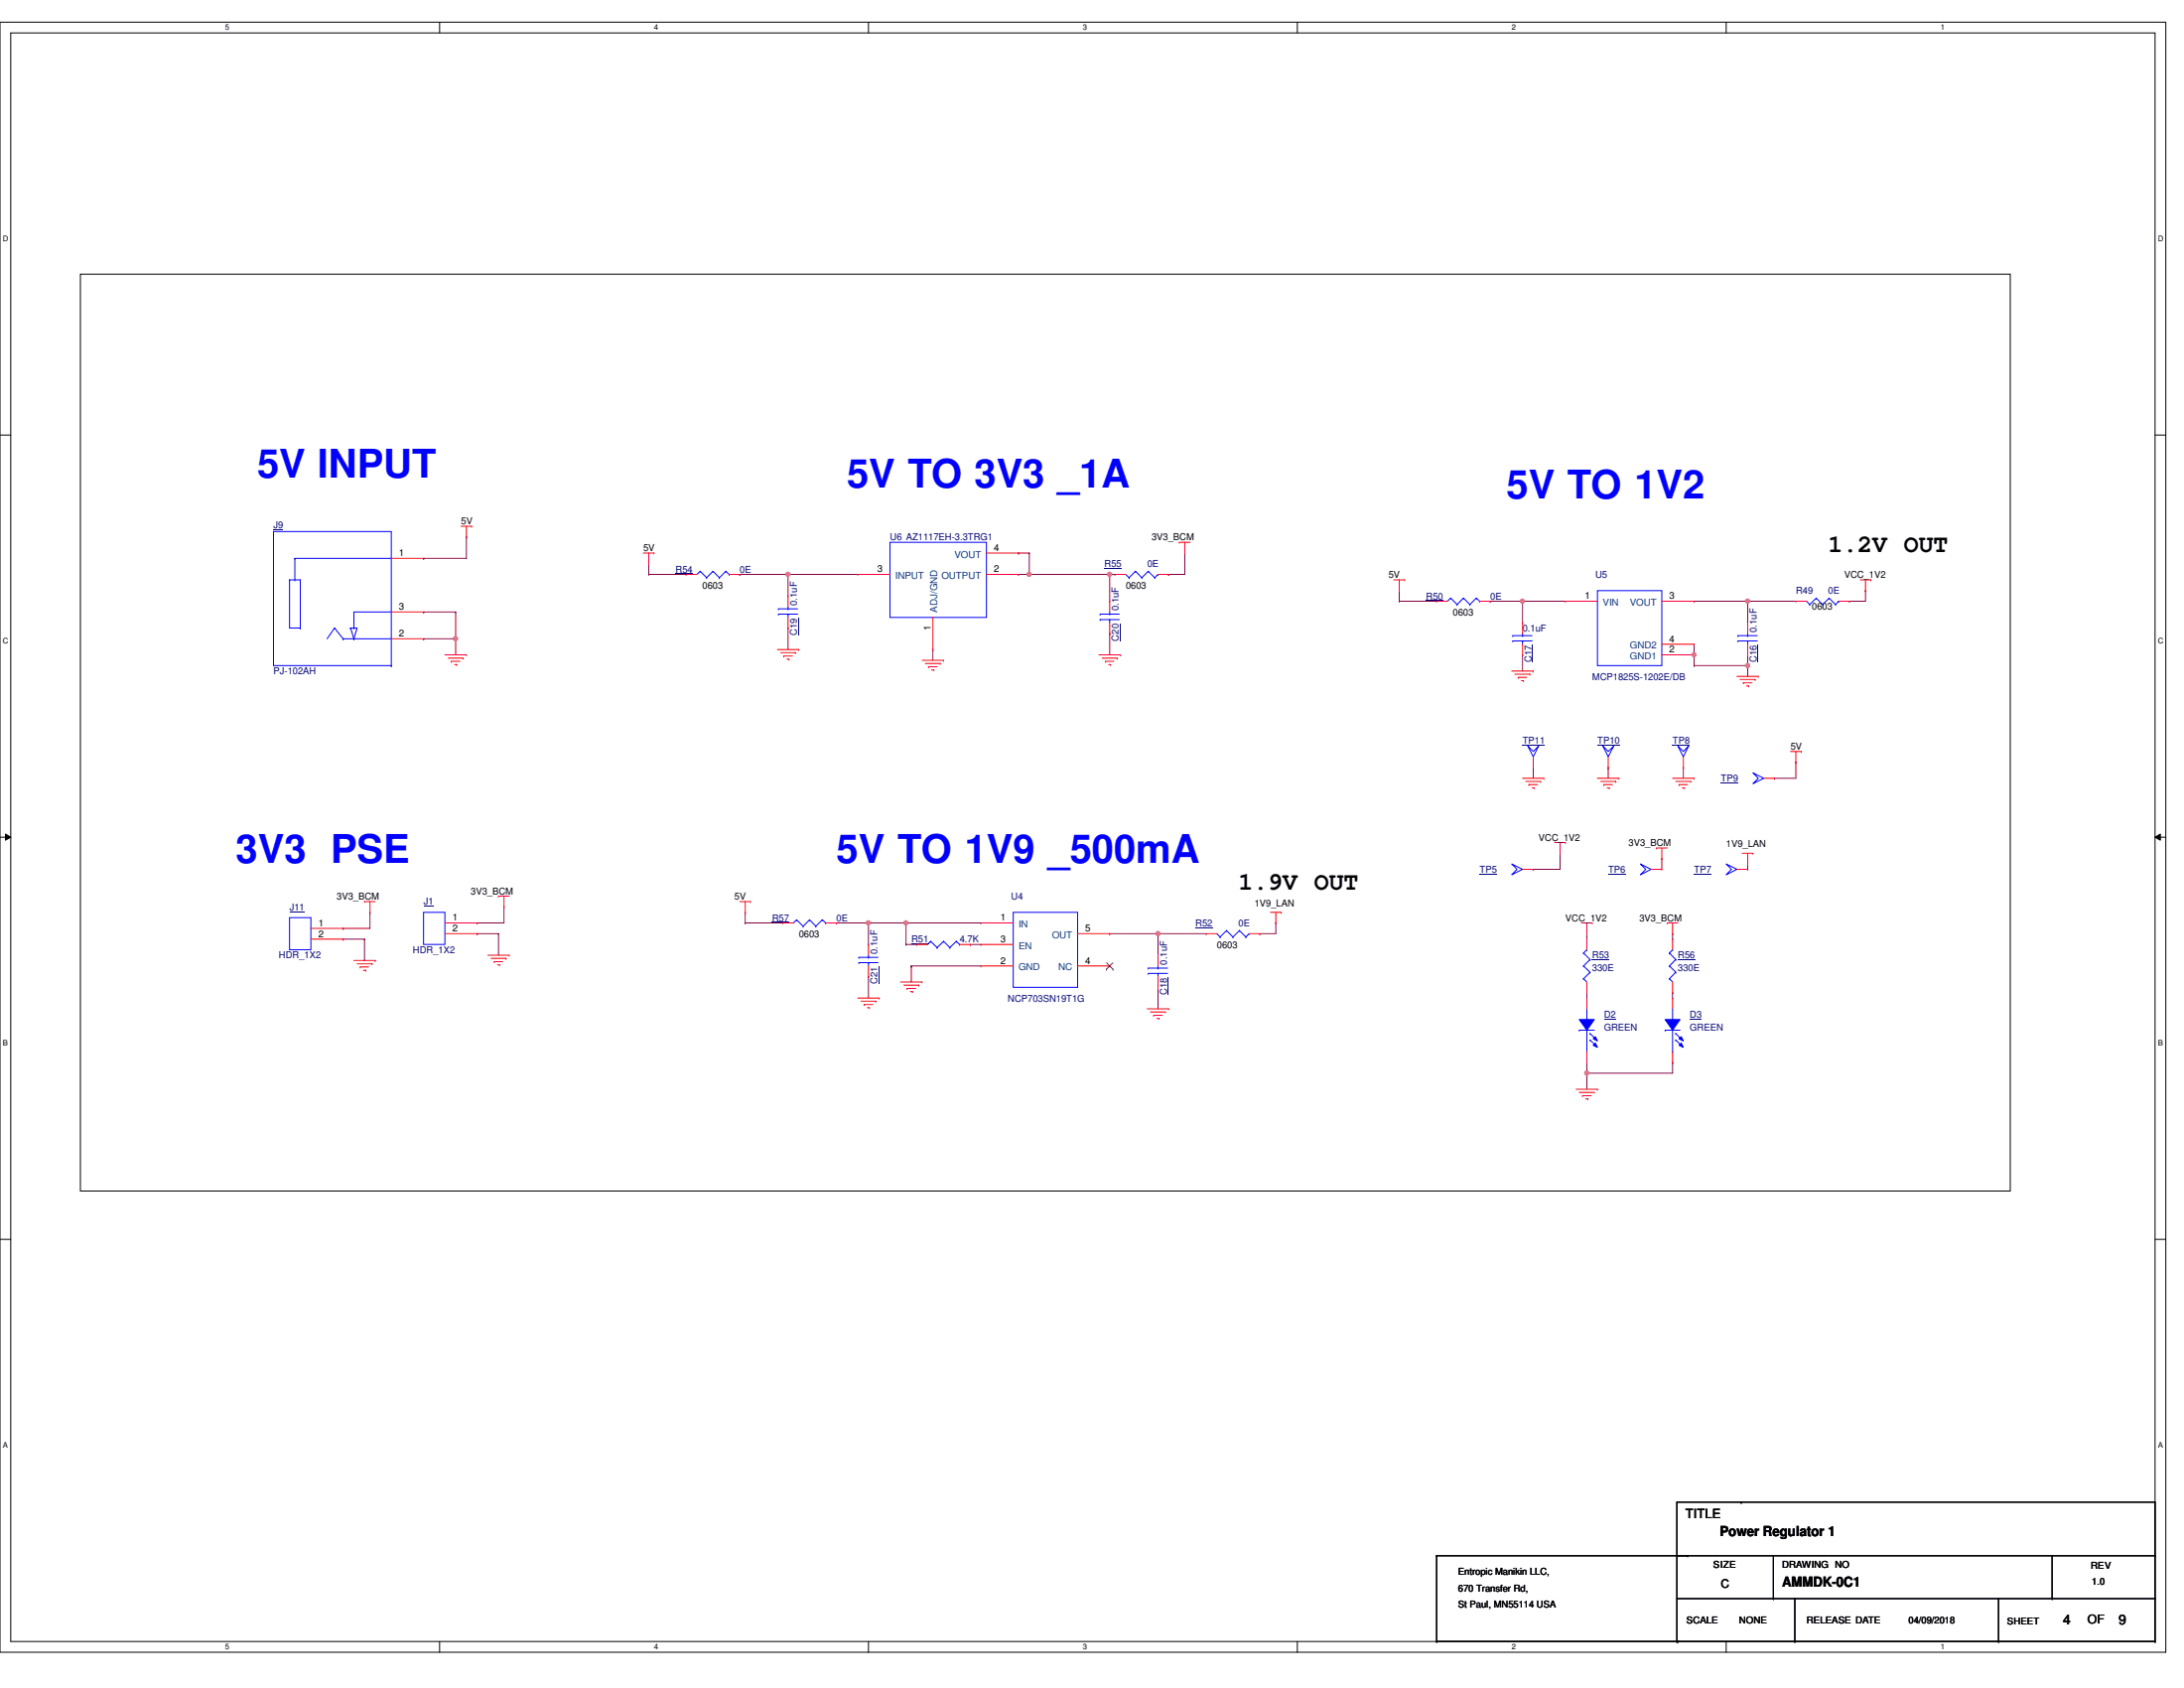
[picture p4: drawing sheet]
<svg xmlns="http://www.w3.org/2000/svg" width="279mm" height="216mm" viewBox="0 0 279 216" stroke-linecap="round" stroke-linejoin="round" font-family="sans-serif">
<path d="M0 2.8h277.1v208.5h-277.1zM1.4 4.2h274.3v205.8h-274.3z" fill="none" stroke="#000" stroke-width=".13"/>
<g fill="#fff">
<path d="M28.8 3h.6v1.1h-.6z"/>
<path d="M28.8 210.1h.6v1.1h-.6z"/>
</g>
<path d="M56.2 2.8v1.4M56.2 210v1.3" fill="none" stroke="#000" stroke-width=".13"/>
<g fill="#fff">
<path d="M83.7 3h.5v1.1h-.5z"/>
<path d="M83.7 210.1h.5v1.1h-.5z"/>
</g>
<path d="M111.1 2.8v1.4M111.1 210v1.3" fill="none" stroke="#000" stroke-width=".13"/>
<g fill="#fff">
<path d="M138.5 3h.6v1.1h-.6z"/>
<path d="M138.5 210.1h.6v1.1h-.6z"/>
</g>
<path d="M166 2.8v1.4M166 210v1.3" fill="none" stroke="#000" stroke-width=".13"/>
<g fill="#fff">
<path d="M193.4 3h.6v1.1h-.6z"/>
<path d="M193.4 210.1h.6v1.1h-.6z"/>
</g>
<path d="M220.8 2.8v1.4M220.8 210v1.3" fill="none" stroke="#000" stroke-width=".13"/>
<g fill="#fff">
<path d="M248.3 3h.5v1.1h-.5z"/>
<path d="M248.3 210.1h.5v1.1h-.5z"/>
<path d="M.4 29.9h.7v1.1h-.7z"/>
<path d="M276.1 29.9h.7v1.1h-.7z"/>
<path d="M.4 81.4h.7v1.1h-.7z"/>
<path d="M276.1 81.4h.7v1.1h-.7z"/>
</g>
<path d="M0 55.6h1.4M275.7 55.6h1.4" fill="none" stroke="#000" stroke-width=".13"/>
<g fill="#fff">
<path d="M.4 132.8h.6v1.1h-.6z"/>
<path d="M276.1 132.8h.6v1.1h-.6z"/>
</g>
<path d="M0 107.1h1.4M.7 106.7l.7 .4-.7 .4zM275.7 107.1l.7-.4v.8zM275.7 107.1h1.4" fill="none" stroke="#000" stroke-width=".13"/>
<path d="M.7 106.7l.7 .4-.7 .4zM275.7 107.1l.7-.4v.8z" fill="#000"/>
<g fill="#fff">
<path d="M.4 184.2h.6v1.1h-.6z"/>
<path d="M276.1 184.2h.6v1.1h-.6z"/>
</g>
<path d="M10.3 35.1h246.9v117.2h-246.9zM0 158.5h1.4M275.7 158.5h1.4" fill="none" stroke="#000" stroke-width=".13"/>
<path d="M223.6 76.9h.1M223.6 76.9h6.1M223.6 83.8h.1M223.6 83.8v1.3" fill="none" stroke="#800040" stroke-width=".13"/>
<circle cx="223.6" cy="76.9" r=".27" fill="#f0f"/>
<circle cx="223.6" cy="76.9" r=".27" fill="none" stroke="#f0f" stroke-width=".13"/>
<path d="M179 76.9h.1M179 76.9h4.8M190.6 76.9h.1M190.6 76.9h4.2M223.6 76.9h.1M223.6 76.9v2.8" fill="none" stroke="#800040" stroke-width=".13"/>
<circle cx="194.8" cy="76.9" r=".27" fill="#f0f"/>
<circle cx="194.8" cy="76.9" r=".27" fill="none" stroke="#f0f" stroke-width=".13"/>
<g fill="none" stroke="#800040" stroke-width=".13">
<path d="M179 75.5h.1M179 75.5v1.4M194.8 76.9h.1M194.8 76.9v2.8M194.8 76.9h5.5M216.7 76.9h.1M216.7 76.9h6.9M236.6 76.9h.1M238.7 75.5h.1M238.7 75.5v1.4h-2.1M107 118h.1M107 118h4.1"/>
<path d="M142 119.4h.1M142 119.4h6.1"/>
</g>
<circle cx="111.1" cy="118" r=".27" fill="#f0f"/>
<circle cx="111.1" cy="118" r=".27" fill="none" stroke="#f0f" stroke-width=".13"/>
<path d="M148.1 119.4h.1M148.1 119.4h6.2M148.1 119.4v2.8" fill="none" stroke="#800040" stroke-width=".13"/>
<circle cx="148.1" cy="119.4" r=".27" fill="#f0f"/>
<circle cx="148.1" cy="119.4" r=".27" fill="none" stroke="#f0f" stroke-width=".13"/>
<g fill="none" stroke="#800040" stroke-width=".13">
<path d="M43.9 118.7h.1M47.3 116.7h.1M47.3 116.7v2h-3.4M95.3 118h.1M95.3 116.7h.1M95.3 118h4.8M95.3 116.7v1.3M111.1 118h.1M111.1 118h14.4M111.1 118v2.8M115.9 118h.1M115.9 118v2.8"/>
<path d="M161.2 119.4h.1M163.2 118h.1M163.2 118v1.4h-2M43.9 120.1h.1M43.9 120.1h2.7M46.6 120.1h.1M46.6 120.1v2.8"/>
</g>
<circle cx="115.9" cy="118" r=".27" fill="#f0f"/>
<circle cx="115.9" cy="118" r=".27" fill="none" stroke="#f0f" stroke-width=".13"/>
<path d="M100.8 73.5h.1M100.8 73.5h8.9M115.9 120.8h.1M115.9 120.8h1.4M124.1 120.8h.1M124.1 120.8h1.4" fill="none" stroke="#800040" stroke-width=".13"/>
<circle cx="100.8" cy="73.5" r=".27" fill="#f0f"/>
<circle cx="100.8" cy="73.5" r=".27" fill="none" stroke="#f0f" stroke-width=".13"/>
<g fill="none" stroke="#800040" stroke-width=".13">
<path d="M83 73.5h.1M83 72.1h.1M83 73.5h4.8M83 72.1v1.4M94.6 73.5h.1M94.6 73.5h6.2M100.8 73.5h.1M100.8 73.5v2.7M130.3 73.5h.1M130.3 70.7h.1M130.3 73.5h12.3M130.3 70.7h1.4"/>
<path d="M131.7 70.7h.1M131.7 73.5h.1M131.7 70.7v2.8M142 73.5h.1M142 73.5v3.4M149.5 73.5h.1M151.6 70.7h.1M151.6 70.7v2.8h-2.1M142 81h.1M142 81v2.8"/>
</g>
<circle cx="142" cy="73.5" r=".27" fill="#f0f"/>
<circle cx="142" cy="73.5" r=".27" fill="none" stroke="#f0f" stroke-width=".13"/>
<circle cx="131.7" cy="73.5" r=".27" fill="#f0f"/>
<circle cx="131.7" cy="73.5" r=".27" fill="none" stroke="#f0f" stroke-width=".13"/>
<path d="M216.7 82.4h.1M216.7 83.8h.1M216.7 82.4v2.7" fill="none" stroke="#800040" stroke-width=".13"/>
<circle cx="216.7" cy="83.7" r=".27" fill="#f0f"/>
<circle cx="216.7" cy="83.7" r=".27" fill="none" stroke="#f0f" stroke-width=".13"/>
<path d="M216.7 85.1h.1M216.7 85.1h6.9" fill="none" stroke="#800040" stroke-width=".13"/>
<circle cx="223.6" cy="85.1" r=".27" fill="#f0f"/>
<circle cx="223.6" cy="85.1" r=".27" fill="none" stroke="#f0f" stroke-width=".13"/>
<g fill="none" stroke="#800040" stroke-width=".13">
<path d="M54.2 71.4h.1M59.7 68.7h.1M59.7 68.7v2.7h-5.5M58.3 81.7h.1M58.3 81.7v2.1M223.6 85.1h.1M223.6 85.1v1.4M61 119.4h.1M61 118h.1M61 119.4h2.8M63.8 119.4h.1M63.8 119.4v2.8"/>
<path d="M64.5 116h.1M64.5 116v2h-3.5"/>
</g>
<circle cx="58.3" cy="81.7" r=".27" fill="#f0f"/>
<circle cx="58.3" cy="81.7" r=".27" fill="none" stroke="#f0f" stroke-width=".13"/>
<g fill="none" stroke="#800040" stroke-width=".13">
<path d="M54.2 78.3h.1M54.2 78.3h4.1M58.3 78.3h.1M58.3 78.3v3.4h-4.1M54.2 81.7h.1M100.8 80.3h.1M100.8 80.3v2.8M119.3 83.1h.1M119.3 83.1v1.4M194.8 83.8h.1M194.8 83.8v2M203 119.4h.1"/>
<path d="M203 119.4v.7M214 119.4h.1M214 119.4v.7M111.1 124.9h.1M111.1 124.9v2.8M116.6 123.5h.1M116.6 123.5v2.1M116.6 123.5h8.9M148.1 126.3h.1M148.1 126.3v2.7M203 127h.1M203 135.9h.1"/>
<path d="M203 137.3h.1M203 127v.7M203 135.9v3.4M214 127h.1M214 135.9h.1M214 127v.7M214 135.9v1.4h-11"/>
</g>
<circle cx="203" cy="137.3" r=".27" fill="#f0f"/>
<circle cx="203" cy="137.3" r=".27" fill="none" stroke="#f0f" stroke-width=".13"/>
<g fill="none" stroke="#800040" stroke-width=".13">
<path d="M196.2 98.2h.1M196.2 98.2v1.3M205.7 98.2h.1M205.7 98.2v1.3M215.3 98.2h.1M215.3 98.2v1.3M227 99.5h.1M229.7 97.5h.1M229.7 97.5v2h-2.7M196.2 111.2h.1M199.6 109.1h.1M199.6 109.1v2.1h-3.4"/>
<path d="M212.6 109.8h.1M212.6 109.8v1.4M223.6 110.5h.1M223.6 110.5v.7"/>
</g>
<g fill="none" stroke="#f00" stroke-width=".13">
<path d="M59 67.3h1.3M59.7 68.7h.1M59.7 67.3v1.4M60.3 67.3h.1M82.3 70.7h1.4M83 72.1h.1M83 70.7v1.4M83.7 70.7h.1M87.8 73.5h.1M87.8 73.5h1.4M93.3 73.5h1.3M94.6 73.5h.1"/>
<path d="M150.9 69.4h.1M150.9 69.4h1.4M151.6 70.7h.1M151.6 69.4v1.3M178.3 74.2h1.4M179 75.5h.1M179 74.2v1.3M179.7 74.2h.1M238 74.2h1.4M238.7 75.5h.1M238.7 74.2v1.3M239.4 74.2h.1"/>
<path d="M56.9 83.8h2.8M57.3 84.2h2M57.7 84.6h.1M57.7 84.6h1.1M58.2 85h.2M58.4 85h.1M59.3 84.2h.1M59.7 83.8h.1M99.4 83.1h2.8M99.9 83.5h1.9M100.3 83.9h.1M100.3 83.9h1.1"/>
<path d="M100.7 84.3h.2M100.9 84.3h.1M101.8 83.5h.1M102.2 83.1h.1M118 84.5h2.7M118.4 84.9h1.9M118.8 85.3h.1M118.8 85.3h1.1M119.2 85.7h.3M119.5 85.7h.1M120.3 84.9h.1M120.7 84.5h.1"/>
<path d="M140.6 83.8h2.7M141 84.2h1.9M141.4 84.6h.1M141.4 84.6h1.1M141.8 85h.3M142.1 85h.1M142.9 84.2h.1M143.3 83.8h.1M193.4 85.8h2.8M193.8 86.2h1.9M194.2 86.6h.1M194.2 86.6h1.1"/>
<path d="M194.6 87.1h.3M194.8 99.5h2.7M194.9 87.1h.1M195.2 99.9h1.9M195.7 86.2h.1M196.2 85.8h.1M197.1 99.9h.1M197.5 99.5h.1M204.4 99.5h2.7M204.8 99.9h1.9M206.7 99.9h.1M207.1 99.5h.1"/>
<path d="M214 99.5h2.7M214.4 99.9h1.9M216.3 99.9h.1M216.7 99.5h.1M222.2 86.5h2.7M222.6 86.9h1.9M223 87.3h.1M223 87.3h1.1M223.4 87.7h.3M223.7 87.7h.1M224.5 86.9h.1M224.9 86.5h.1"/>
<path d="M229.1 96.1h1.3M229.7 97.5h.1M229.7 96.1v1.4M230.4 96.1h.1M46.6 115.3h.1M46.6 115.3h1.4M47.3 116.7h.1M47.3 115.3v1.4M63.8 114.6h.1M63.8 114.6h1.4M64.5 116h.1M64.5 114.6v1.4"/>
<path d="M94.6 115.3h1.4M95.3 116.7h.1M95.3 115.3v1.4M96 115.3h.1M162.5 116.7h1.4M163.2 118h.1M163.2 116.7v1.3M163.9 116.7h.1M195.6 100.4h.1M195.6 100.4h1.1M196 100.8h.3M196.3 100.8h.1"/>
<path d="M198.9 107.8h1.4M199.6 109.1h.1M199.6 107.8v1.3M200.3 107.8h.1M202.3 118h1.4M203 119.4h.1M203 118v1.4M203.7 118h.1M205.2 100.4h.1M205.2 100.4h1.1M205.6 100.8h.3M205.9 100.8h.1"/>
<path d="M211.9 108.5h.1M211.9 108.5h1.4M212.6 109.8h.1M212.6 108.5v1.3M213.3 118h.1M213.3 118h1.4M214 119.4h.1M214 118v1.4M214.8 100.4h.1M214.8 100.4h1.1M215.2 100.8h.3M215.5 100.8h.1"/>
<path d="M222.9 109.1h1.4M223.6 110.5h.1M223.6 109.1v1.4M224.3 109.1h.1M45.3 122.9h2.7M45.7 123.3h1.9M46.1 123.7h.1M46.1 123.7h1.1M46.5 124.1h.3M46.8 124.1h.1M47.6 123.3h.1M48 122.9h.1"/>
<path d="M62.4 122.2h2.8M62.8 122.6h1.9M63.2 123h.1M63.2 123h1.1M63.6 123.4h.3M63.9 123.4h.1M64.7 122.6h.1M65.2 122.2h.1M109.7 127.7h2.8M110.2 128.1h1.9M110.6 128.5h.1M110.6 128.5h1.1"/>
<path d="M111 128.9h.2M111.1 120.8h.1M111.1 124.9h.1M111.1 120.8v1.4M111.1 123.5v1.4M111.2 128.9h.1M112.1 128.1h.1M112.5 127.7h.1M115.2 125.6h2.8M115.6 126h2M116 126.4h.1M116 126.4h1.1"/>
<path d="M116.5 126.8h.2M116.7 126.8h.1M117.6 126h.1M118 125.6h.1M146.8 129h2.7M147.2 129.4h1.9M147.6 129.9h.1M147.6 129.9h1.1M148 130.3h.3M148.3 130.3h.1M149.1 129.4h.1M149.5 129h.1"/>
<path d="M201.6 139.3h2.8M202 139.7h2M204 139.7h.1M204.4 139.3h.1M202.5 140.1h.1M202.5 140.1h1.1M202.9 140.5h.2M203.1 140.5h.1"/>
</g>
<g fill="none" stroke="#000" stroke-width=".13">
<path d="M183.8 199h.1M183.8 199h91.9M183.8 199v11M215.9 199h.1M222.8 192.1h.1M226.9 199v5.5M262.5 199v5.5M275.7 199h.1M183.8 210h.1M183.8 210h91.9M214.5 210h.1M214.5 210v-17.9h61.2v17.9"/>
<path d="M214.5 204.5h61.2M214.7 210h.1M226.9 204.5h.1M229.6 210h.1M229.6 204.5v5.5M255.7 210h.1M255.7 204.5v5.5M262.5 204.5h.1M275.7 204.5h.1M275.7 210h.1"/>
</g>
<g fill="none" stroke="#00f" stroke-width=".13">
<path d="M89.6 73.1h.1M89.6 73.1l-.4 .4M89.6 73.1l.8 .8M90.4 73.9h.1M91.2 73.1h.1M91.2 73.1l-.8 .8M91.2 73.1l.8 .8M92 73.9h.1M92.9 73.1h.1M92.9 73.1l-.9 .8M92.9 73.1l.4 .4M93.3 73.5h.1"/>
<path d="M109.9 123.1h.1M109.9 122.4h.1M109.9 123.1h2.4M109.9 122.4h2.4M111.1 122.4h.1M111.1 123.1h.1M111.1 122.2v.2M111.1 123.1v.4M213 131.8h.1M213 131.8h1.9M214 130.4h.1M214 134.5h.1"/>
<path d="M214 129v1.4M214 131.8v2.7"/>
</g>
<path d="M86.4 73.4h2.2M112.4 123.7v2.2" fill="none" stroke="#000080" stroke-width=".13"/>
<path d="M213 130.4h1.9l-.9 1.4z" fill-rule="evenodd" fill="#00f"/>
<path d="M213 130.4h1.9l-.9 1.4z" fill="none" stroke="#00f" stroke-width=".13"/>
<path d="M215.1 133.4l.2 .6-.5-.3z" fill-rule="evenodd" fill="#00f"/>
<path d="M215.1 133.4l.2 .6-.5-.3z" fill="none" stroke="#00f" stroke-width=".13"/>
<path d="M215.1 132.6l.2 .5-.5-.2z" fill-rule="evenodd" fill="#00f"/>
<path d="M214.4 132.2h.1M214.4 133h.1M214.4 132.2l.8 .8M214.4 133l.8 .8M215.1 132.6l.2 .5-.5-.2z" fill="none" stroke="#00f" stroke-width=".13"/>
<path d="M216.2 130.3h1.5v.1h-1.5z" fill="#000080"/>
<g fill="none" stroke="#f00" stroke-width=".13">
<path d="M183.8 76.9h.1M183.8 76.9h1.4M189.3 76.9h1.3M190.6 76.9h.1M194.8 79.7h.1M194.8 79.7v1.3M200.3 76.9h.1M200.3 76.9h4.1M212.6 76.9h4.1M216.7 76.9h.1M223.6 79.7h.1M223.6 79.7v1.3"/>
<path d="M229.7 76.9h.1M229.7 76.9h1.4M235.2 76.9h1.4M236.6 76.9h.1M194.8 83.8h.1M194.8 82.4v1.4M205.7 98.2h.1M205.7 96.8v1.4M212.6 83.8h4.1M212.6 82.4h4.1M216.7 83.8h.1M216.7 82.4h.1"/>
<path d="M223.6 83.8h.1M223.6 82.4v1.4M125.5 118h.1M125.5 118h4.1M137.9 119.4h4.1M142 119.4h.1M125.5 123.5h.1M125.5 120.8h.1M125.5 123.5h4.1M125.5 120.8h4.1M137.9 123.5h4.1M142 123.5h.1"/>
<path d="M214 127.7h.1M214 135.9h.1M214 127h.1M214 120.1h.1M214 120.1v1.4M214 125.6v1.4M214 127.7v1.3M214 134.5v1.4"/>
</g>
<g fill="none" stroke="#00f" stroke-width=".13">
<path d="M185.6 76.5h.1M185.6 76.5l-.4 .4M185.6 76.5l.8 .8M186.4 77.3h.1M187.2 76.5h.1M187.2 76.5l-.8 .8M187.2 76.5l.8 .8M188 77.3h.1M188.9 76.5h.1M188.9 76.5l-.9 .8M188.9 76.5l.4 .4M189.3 76.9h.1"/>
<path d="M204.4 75.5h8.2v9.6h-8.2zM231.1 76.9l.4 .4M231.5 77.3h.1M232.3 76.5h.1M232.3 76.5l-.8 .8M232.3 76.5l.9 .8M233.2 77.3h.1M234 76.5h.1M234 76.5l-.8 .8M234 76.5l.8 .8M234.8 77.3h.1M235.2 76.9h.1"/>
<path d="M235.2 76.9l-.4 .4M193.5 82h.1M193.5 81.3h.1M193.5 82h2.5M193.5 81.3h2.5M194.8 81.3h.1M194.8 82h.1M194.8 81v.3M194.8 82v.4M205.1 95.4l.6 .7 .7-.7-.7 1.4zM222.3 82h.1M222.3 81.3h.1"/>
<path d="M222.3 82h2.5M222.3 81.3h2.5M223.6 81.3h.1M223.6 82h.1M223.6 81v.3M223.6 82v.4M54.2 116.7h2.7v4.1h-2.7zM129.6 116.7h8.3v9.6h-8.3zM213.6 125.2h.1M213.6 123.5h.1M213.6 121.9h.1M213.6 125.2l.4 .4"/>
<path d="M213.6 123.5l.8 .9M213.6 121.9l.8 .8M214 121.5h.1M214 121.5l-.4 .4M214.4 124.4h.1M214.4 122.7h.1M214.4 124.4l-.8 .8M214.4 122.7l-.8 .8"/>
</g>
<path d="M182.4 76.8h2.2M196.1 82.5v2.2M204.4 95.3h2.8M224.9 82.5v2.2M214.7 122.8h2.1" fill="none" stroke="#000080" stroke-width=".13"/>
<path d="M141.5 124h.1M141.6 123.1l.8 .9M142.4 123.1l-.9 .9M142.4 124h.1" fill="none" stroke="#804000" stroke-width=".13"/>
<path d="M54.2 115.9h1.2v.1h-1.2z" fill="#000080"/>
<g fill="none" stroke="#f00" stroke-width=".13">
<path d="M100.8 76.2h.1M100.8 76.2v1.4M100.8 79v1.3M142.6 73.5h.1M142.6 73.5h1.4M148.1 73.5h1.4M149.5 73.5h.1M100.8 80.3h.1M56.9 118h4.1M56.9 119.4h4.1M61 118h.1M61 119.4h.1"/>
<path d="M100.1 118h.1M100.1 118h1.4M105.6 118h1.4M107 118h.1M194.8 111.2h1.4M196.2 111.2h.1M222.2 111.2h1.4M223.6 111.2h.1M117.3 120.8h.1M117.3 120.8h1.3M122.8 120.8h1.3M124.1 120.8h.1"/>
<path d="M203 127h.1M203 120.1h.1M203 120.1v1.4M203 125.6v1.4"/>
</g>
<g fill="none" stroke="#00f" stroke-width=".13">
<path d="M99.6 78.5h.1M99.6 77.9h.1M99.6 78.5h2.4M99.6 77.9h2.4M100.8 77.9h.1M100.8 78.5h.1M100.8 77.6v.3M100.8 78.5v.5M144 73.5l.4 .4M144.4 73.9h.1M145.3 73.1h.1M145.3 73.1l-.9 .8"/>
<path d="M145.3 73.1l.8 .8M146.1 73.9h.1M146.9 73.1h.1M146.9 73.1l-.8 .8M146.9 73.1l.8 .8M147.7 73.9h.1M148.1 73.5h.1M148.1 73.5l-.4 .4M37 117.4h2.8v4.1h-2.8zM101.9 117.6h.1M101.9 117.6l-.4 .4M101.9 117.6l.8 .9"/>
<path d="M102.7 118.5h.1M103.6 117.6h.1M103.6 117.6l-.9 .9M103.6 117.6l.8 .9M104.4 118.5h.1M105.2 117.6h.1M105.2 117.6l-.8 .9M105.2 117.6l.4 .4M105.6 118h.1M193.4 110.5l1.4 .7-1.4 .7 .7-.7zM220.8 110.5l1.4 .7-1.4 .7 .7-.7zM119.1 120.4h.1"/>
<path d="M119.1 120.4l-.5 .4M119.1 120.4l.8 .8M119.9 121.2h.1M120.7 120.4h.1M120.7 120.4l-.8 .8M120.7 120.4l.8 .8M121.5 121.2h.1M122.3 120.4h.1M122.3 120.4l-.8 .8M122.3 120.4l.5 .4M122.8 120.8h.1M202.6 125.2h.1"/>
<path d="M202.6 123.5h.1M202.6 121.9h.1M202.6 125.2l.4 .4M202.6 123.5l.8 .9M202.6 121.9l.8 .8M203 121.5h.1M203 121.5l-.4 .4M203.4 124.4h.1M203.4 122.7h.1M203.4 124.4l-.8 .8M203.4 122.7l-.8 .8"/>
</g>
<path d="M102.1 79.1v2.2M141.3 72.7h2.2M98.8 118h2.1M189.3 111.8h2.2M216.7 111.8h2.2M116.6 120.7h2.2M203.7 122.8h2.2" fill="none" stroke="#000080" stroke-width=".13"/>
<path d="M37 116.6h1.9h-1.9z" fill="#000080"/>
<path d="M215.3 98.2h.1M215.3 96.8v1.4M39.8 118.7h4.1M43.9 118.7h.1M39.8 120.1h4.1M43.9 120.1h.1M148.1 122.2h.1M148.1 126.3h.1M148.1 122.2v1.3M148.1 124.9v1.4" fill="none" stroke="#f00" stroke-width=".13"/>
<g fill="none" stroke="#00f" stroke-width=".13">
<path d="M35 68h.1M35 68h15.1v17.1M35 68v17.1h15.1M37 74.2h.1M37 74.2v6.1h1.4M37 74.2h1.4M37.7 74.2h.1M37.7 71.4h.1M37.7 71.4v2.8M37.7 71.4h12.4M38.4 74.2h.1M38.4 74.2v6.1"/>
<path d="M45.3 78.3h.1M45.3 78.3v2M45.3 78.3h4.8M38.4 80.3h.1M42.8 80.3h.1M42.8 80.3l1.1 1.4M42.8 80.3l-1 1.4M43.9 81.7h.1M43.9 81.7h6.2M44.9 80.3h.1M44.9 80.3h.8l-.4 1.4M44.9 80.3l.4 1.4"/>
<path d="M45.3 81.7h.1M45.3 80.3h.1M50.1 85.1h.1M214.7 95.4l.6 .7 .7-.7-.7 1.4zM146.9 124.5h.1M146.9 123.8h.1M146.9 124.5h2.5M146.9 123.8h2.5M148.1 123.8h.1M148.1 124.5h.1M148.1 123.5v.3M148.1 124.5v.4"/>
</g>
<path d="M214 95.3h2.2M149.5 125v2.3" fill="none" stroke="#000080" stroke-width=".13"/>
<path d="M35 67.7h1.2v.1h-1.2z" fill="#000080"/>
<path d="M50.1 71.4h4.1M50.1 78.3h4.1M54.2 71.4h.1M54.2 78.3h.1M50.1 81.7h4.1M54.2 81.7h.1M196.2 98.2h.1M196.2 96.8v1.4" fill="none" stroke="#f00" stroke-width=".13"/>
<path d="M195.5 95.4l.7 .7 .6-.7-.6 1.4zM202 131.8h.1M202 131.8h2M203 130.4h.1M203 134.5h.1M203 129v1.4M203 131.8v2.7" fill="none" stroke="#00f" stroke-width=".13"/>
<path d="M194.8 95.3h2.8" fill="none" stroke="#000080" stroke-width=".13"/>
<path d="M202 130.4h2l-1 1.4z" fill-rule="evenodd" fill="#00f"/>
<path d="M202 130.4h2l-1 1.4z" fill="none" stroke="#00f" stroke-width=".13"/>
<path d="M204.1 133.4l.3 .6-.6-.3z" fill-rule="evenodd" fill="#00f"/>
<path d="M204.1 133.4l.3 .6-.6-.3z" fill="none" stroke="#00f" stroke-width=".13"/>
<path d="M204.1 132.6l.3 .5-.6-.2z" fill-rule="evenodd" fill="#00f"/>
<path d="M203.4 132.2h.1M203.4 133h.1M203.4 132.2l.8 .8M203.4 133l.8 .8M204.1 132.6l.3 .5-.6-.2z" fill="none" stroke="#00f" stroke-width=".13"/>
<path d="M205.2 130.3h1.5v.1h-1.5z" fill="#000080"/>
<g fill="none" stroke="#f00" stroke-width=".13">
<path d="M109.7 73.5h.1M109.7 73.5h4.2M119.3 79v4.1M126.2 70.7h4.1M126.2 73.5h4.1M130.3 70.7h.1M130.3 73.5h.1M142 76.9h.1M142 76.9v1.4M142 79.7v1.3M119.3 83.1h.1M142 81h.1"/>
<path d="M225.6 99.5h1.4M227 99.5h.1M154.3 119.4h.1M154.3 119.4h1.4M159.8 119.4h1.4M161.2 119.4h.1M211.2 111.2h1.4M212.6 111.2h.1M203 127.7h.1M203 135.9h.1M203 127.7v1.3M203 134.5v1.4"/>
</g>
<g fill="none" stroke="#00f" stroke-width=".13">
<path d="M113.9 69.4h12.3v9.6h-12.3zM140.7 79.2h.1M140.7 78.5h.1M140.7 79.2h2.5M140.7 78.5h2.5M142 78.5h.1M142 79.2h.1M142 78.3v.2M142 79.2v.5M224.3 98.8l1.3 .7-1.3 .7 .6-.7zM155.7 119.4l.4 .4M156.1 119.8h.1"/>
<path d="M156.9 119h.1M156.9 119l-.8 .8M156.9 119l.8 .8M157.7 119.8h.1M158.6 119h.1M158.6 119l-.9 .8M158.6 119l.8 .8M159.4 119.8h.1M159.8 119.4h.1M159.8 119.4l-.4 .4M209.9 110.5l1.3 .7-1.3 .7 .6-.7z"/>
</g>
<path d="M143.3 79.8v2.2M152.9 118.7h2.2M205.7 111.8h2.2M220.2 100.1h2.2" fill="none" stroke="#000080" stroke-width=".13"/>
<circle cx="223.6" cy="76.9" r=".27" fill="#f0f"/>
<circle cx="223.6" cy="76.9" r=".27" fill="none" stroke="#f0f" stroke-width=".13"/>
<circle cx="194.8" cy="76.9" r=".27" fill="#f0f"/>
<circle cx="194.8" cy="76.9" r=".27" fill="none" stroke="#f0f" stroke-width=".13"/>
<circle cx="111.1" cy="118" r=".27" fill="#f0f"/>
<circle cx="111.1" cy="118" r=".27" fill="none" stroke="#f0f" stroke-width=".13"/>
<circle cx="148.1" cy="119.4" r=".27" fill="#f0f"/>
<circle cx="148.1" cy="119.4" r=".27" fill="none" stroke="#f0f" stroke-width=".13"/>
<circle cx="115.9" cy="118" r=".27" fill="#f0f"/>
<circle cx="115.9" cy="118" r=".27" fill="none" stroke="#f0f" stroke-width=".13"/>
<circle cx="100.8" cy="73.5" r=".27" fill="#f0f"/>
<circle cx="100.8" cy="73.5" r=".27" fill="none" stroke="#f0f" stroke-width=".13"/>
<circle cx="142" cy="73.5" r=".27" fill="#f0f"/>
<circle cx="142" cy="73.5" r=".27" fill="none" stroke="#f0f" stroke-width=".13"/>
<circle cx="131.7" cy="73.5" r=".27" fill="#f0f"/>
<circle cx="131.7" cy="73.5" r=".27" fill="none" stroke="#f0f" stroke-width=".13"/>
<circle cx="216.7" cy="83.7" r=".27" fill="#f0f"/>
<circle cx="216.7" cy="83.7" r=".27" fill="none" stroke="#f0f" stroke-width=".13"/>
<circle cx="223.6" cy="85.1" r=".27" fill="#f0f"/>
<circle cx="223.6" cy="85.1" r=".27" fill="none" stroke="#f0f" stroke-width=".13"/>
<circle cx="58.3" cy="81.7" r=".27" fill="#f0f"/>
<circle cx="58.3" cy="81.7" r=".27" fill="none" stroke="#f0f" stroke-width=".13"/>
<circle cx="203" cy="137.3" r=".27" fill="#f0f"/>
<circle cx="203" cy="137.3" r=".27" fill="none" stroke="#f0f" stroke-width=".13"/>
<g font-size="5.1" fill="#00f">
<text x="32.9" y="61">5V INPUT</text>
<text x="108.4" y="62.4">5V TO 3V3 _1A</text>
<text x="192.7" y="63.8">5V TO 1V2</text>
<text x="30.2" y="110.4">3V3 PSE</text>
<text x="107" y="110.4">5V TO 1V9 _500mA</text>
</g>
<g font-size="3.2">
<text x="233.9" y="70.6">1.2V OUT</text>
<text x="158.4" y="113.8">1.9V OUT</text>
</g>
<g font-size="1.8">
<text x="220" y="196.5">Power Regulator 1</text>
<text x="228" y="203">AMMDK-0C1</text>
<text x="263.9" y="207.7">4</text>
<text x="271" y="207.7">9</text>
</g>
<text font-size="1.7" x="215.6" y="194.2">TITLE</text>
<text font-size="1.6" x="267.1" y="207.6">OF</text>
<text font-size="1.5" x="220.2" y="203.1">C</text>
<g font-size="1.2" fill="#000080">
<text x="35" y="67.6">J9</text>
<text x="113.9" y="69.1">U6 AZ1117EH-3.3TRG1</text>
<text x="86.4" y="73.2">R54</text>
<text x="94.6" y="73.2">0E</text>
<text x="102" y="77.4" transform="rotate(-90 102 77.4)">0.1uF</text>
<text x="141.3" y="72.5">R55</text>
<text x="146.8" y="72.5">0E</text>
<text x="182.4" y="76.7">R50</text>
<text x="190.6" y="76.7">0E</text>
<text x="204.1" y="73.9">U5</text>
<text x="229.7" y="76">R49</text>
<text x="233.9" y="76">0E</text>
<text x="102" y="81.3" transform="rotate(-90 102 81.3)">C19</text>
<text x="143.1" y="82" transform="rotate(-90 143.1 82)">C20</text>
<text x="143.1" y="78.1" transform="rotate(-90 143.1 78.1)">0.1uF</text>
<text x="194.8" y="80.8">0.1uF</text>
<text x="224.7" y="80.9" transform="rotate(-90 224.7 80.9)">0.1uF</text>
<text x="35" y="86.3">PJ-102AH</text>
<text x="195.9" y="84.7" transform="rotate(-90 195.9 84.7)">C17</text>
<text x="203.7" y="87">MCP1825S-1202E/DB</text>
<text x="224.7" y="84.7" transform="rotate(-90 224.7 84.7)">C16</text>
<text x="194.8" y="95.2">TP11</text>
<text x="204.4" y="95.2">TP10</text>
<text x="214" y="95.2">TP8</text>
<text x="220.2" y="100">TP9</text>
<text x="189.3" y="111.6">TP5</text>
<text x="205.7" y="111.6">TP6</text>
<text x="216.7" y="111.6">TP7</text>
<text x="37" y="116.4">J11</text>
<text x="54.2" y="115.7">J1</text>
<text x="98.8" y="117.8">R57</text>
<text x="107" y="117.8">0E</text>
<text x="129.3" y="115.1">U4</text>
<text x="152.9" y="118.5">R52</text>
<text x="158.4" y="118.5">0E</text>
<text x="35.7" y="122.6">HDR_1X2</text>
<text x="52.8" y="121.9">HDR_1X2</text>
<text x="112.2" y="125.9" transform="rotate(-90 112.2 125.9)">C21</text>
<text x="112.2" y="122" transform="rotate(-90 112.2 122)">0.1uF</text>
<text x="116.6" y="120.5">R51</text>
<text x="122.8" y="120.5">4.7K</text>
<text x="149.3" y="123.4" transform="rotate(-90 149.3 123.4)">0.1uF</text>
<text x="203.7" y="122.6">R53</text>
<text x="203.7" y="124.2">330E</text>
<text x="214.7" y="122.6">R56</text>
<text x="214.7" y="124.2">330E</text>
<text x="128.9" y="128.1">NCP703SN19T1G</text>
<text x="149.3" y="127.3" transform="rotate(-90 149.3 127.3)">C18</text>
<text x="205.2" y="130.2">D2</text>
<text x="205.2" y="131.8">GREEN</text>
<text x="216.2" y="130.2">D3</text>
<text x="216.2" y="131.8">GREEN</text>
</g>
<g font-size="1.2">
<text x="51" y="71.1">1</text>
<text x="59" y="67.1">5V</text>
<text x="82.3" y="70.5">5V</text>
<text x="127.1" y="70.4">4</text>
<text x="147.3" y="69.1">3V3_BCM</text>
<text x="51" y="78">3</text>
<text x="89.9" y="75.3">0603</text>
<text x="112.2" y="73.2">3</text>
<text x="127.1" y="73.2">2</text>
<text x="144" y="75.3">0603</text>
<text x="177.6" y="73.9">5V</text>
<text x="202.7" y="76.6">1</text>
<text x="213.6" y="76.6">3</text>
<text x="235.9" y="73.9">VCC_1V2</text>
<text x="51" y="81.4">2</text>
<text x="119" y="80.6" transform="rotate(-90 119 80.6)">1</text>
<text x="185.9" y="78.7">0603</text>
<text x="213.6" y="83.5">2</text>
<text x="213.6" y="82.1">4</text>
<text x="231.8" y="78">0603</text>
<text x="229.1" y="95.9">5V</text>
<text x="196.8" y="107.5">VCC_1V2</text>
<text x="208.3" y="108.2">3V3_BCM</text>
<text x="220.8" y="108.3">1V9_LAN</text>
<text x="40.7" y="118.4">1</text>
<text x="40.7" y="119.8">2</text>
<text x="43.1" y="115.1">3V3_BCM</text>
<text x="57.9" y="117.8">1</text>
<text x="57.9" y="119.1">2</text>
<text x="60.2" y="114.4">3V3_BCM</text>
<text x="94" y="115.1">5V</text>
<text x="102.2" y="119.9">0603</text>
<text x="128" y="117.8">1</text>
<text x="138.8" y="119.1">5</text>
<text x="160.5" y="115.9">1V9_LAN</text>
<text x="200.3" y="117.8">VCC_1V2</text>
<text x="209.7" y="117.8">3V3_BCM</text>
<text x="128" y="123.3">2</text>
<text x="128" y="120.5">3</text>
<text x="138.8" y="123.3">4</text>
<text x="155.7" y="121.2">0603</text>
<text x="186.5" y="201.5">Entropic Manikin LLC,</text>
<text x="186.5" y="203.5">670 Transfer Rd,</text>
<text x="219.2" y="200.5">SIZE</text>
<text x="228" y="200.5">DRAWING NO</text>
<text x="267.5" y="200.7">REV</text>
<text x="267.6" y="202.7">1.0</text>
<text x="186.5" y="205.6">St Paul, MN55114 USA</text>
<text x="215.8" y="207.6">SCALE</text>
<text x="222.5" y="207.6">NONE</text>
<text x="231.1" y="207.6">RELEASE DATE</text>
<text x="244.2" y="207.6">04/09/2018</text>
<text x="256.8" y="207.8">SHEET</text>
</g>
<g font-size="1.2" fill="#004080">
<text x="122.1" y="71.3">VOUT</text>
<text x="114.5" y="74">INPUT</text>
<text x="120.4" y="74">OUTPUT</text>
<text x="205" y="77.5">VIN</text>
<text x="208.5" y="77.5">VOUT</text>
<text x="119.9" y="78.3" transform="rotate(-90 119.9 78.3)">ADJ/GND</text>
<text x="208.5" y="83">GND2</text>
<text x="208.5" y="84.3">GND1</text>
<text x="130.3" y="118.6">IN</text>
<text x="134.6" y="120">OUT</text>
<text x="130.3" y="124.1">GND</text>
<text x="130.3" y="121.4">EN</text>
<text x="135.4" y="124.1">NC</text>
</g>
<g font-size="1">
<text x="28.8" y="3.9">5</text>
<text x="83.7" y="3.9">4</text>
<text x="138.5" y="3.9">3</text>
<text x="193.4" y="3.9">2</text>
<text x="248.3" y="3.9">1</text>
<text x=".4" y="30.8">D</text>
<text x="276.1" y="30.8">D</text>
<text x=".4" y="82.3">C</text>
<text x="276.1" y="82.3">C</text>
<text x=".4" y="133.7">B</text>
<text x="276.1" y="133.7">B</text>
<text x=".4" y="185.1">A</text>
<text x="276.1" y="185.1">A</text>
<text x="28.8" y="211">5</text>
<text x="83.7" y="211">4</text>
<text x="138.5" y="211">3</text>
<text x="193.4" y="211">2</text>
<text x="248.3" y="211">1</text>
</g>
</svg>
